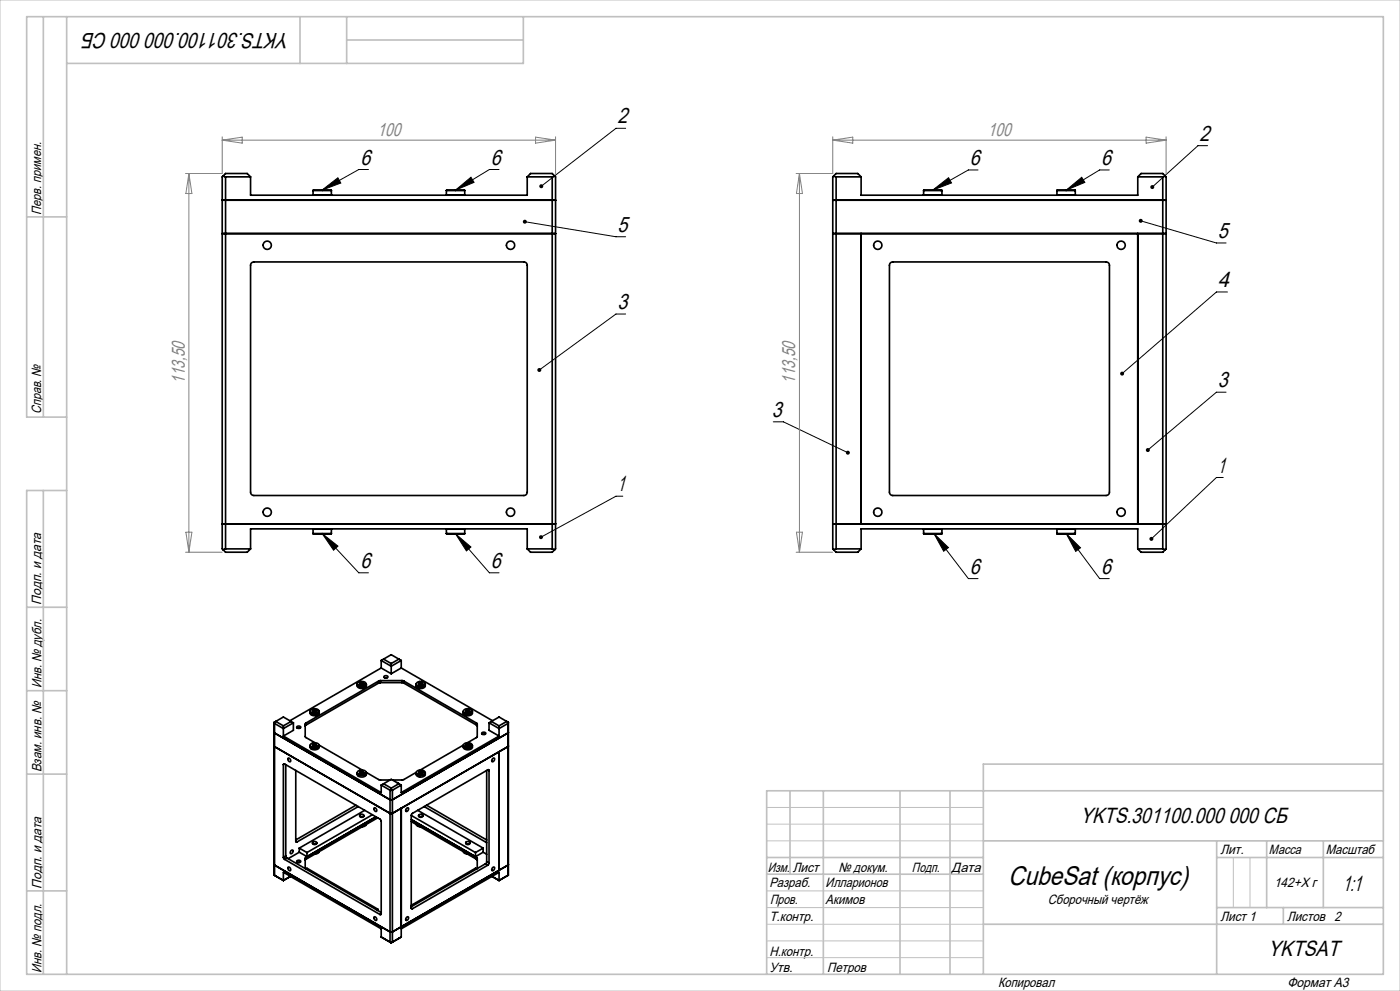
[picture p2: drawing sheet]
<svg xmlns="http://www.w3.org/2000/svg" width="420mm" height="297mm" viewBox="0 0 420 297" stroke-linecap="round" stroke-linejoin="round" font-family="sans-serif">
<g fill="none" stroke="#000" stroke-width=".3">
<path d="M187.7 38.5h-2.9l-22.4 17.3M96.6 57l4.8-3.7 .8 1.6zM110.5 50.8h-2.9l-11 6.2M136.6 57l4.7-3.9 .9 1.6zM149.7 50.8h-2.9l-10.2 6.2M279.8 57l4.8-3.7 .9 1.5zM293.4 50.9h-2.9l-10.7 6.1M319.8 57l4.7-3.9 1 1.6zM332.8 50.9h-2.9l-10.1 6.1M362.3 43.7h-2.9l-13.7 12.4M157.4 66.4l27.4 4.6h2.9M342.2 66.2l22.7 6.6h2.9"/>
<path d="M187.7 94.1h-2.9l-23 16.8M368.2 87.5h-3.3l-28.3 24.5M367.8 117.5h-2.9l-20.5 17.4M232 126.4h3l19.4 9.3M96.6 159.9l4.8 3.8-1.3 1.2zM96.6 159.9l11 11.8h2.9M186.8 148.7h-2l-22.5 12.3M280.2 159.9l10.3 13.5h2.9M280.2 159.9l4.3 4.2-1.4 1.1zM319.8 159.9l10.1 13.5h2.9M319.8 159.9l4.4 4.3-1.5 1.1zM367 143.1h-2.1l-19.5 18.4"/>
<path d="M136.7 160l10.1 11.7h2.9M136.7 160l4.6 3.9-1.4 1.2z"/>
</g>
<path d="M0 0h420v297h-420zM230 242h65M230 247h65M230 252h65M370 257v15M375 257v15M230 267h65M230 272h65M230 277h65M230 282h65M230 287h65" fill="none" stroke="#c0c0c0" stroke-width=".3"/>
<g fill="none" stroke="#c0c0c0" stroke-width=".5">
<path d="M13 5v120M20 5v287M90 5v14M104 5v14M104 12h53M157 5v14h-137M8 65h12M20 125h-12v-120h407v287h-407v-145h12M13 147v145M8 182h12M8 207h12M8 232h12"/>
<path d="M237 237v25M247 237v55M270 237v55M285 237v55M415 237h-185v55M415 229h-120v63M230 257h65M295 252h120M365 257h50M365 252v40M380 252v20M397 252v20"/>
<path d="M8 267h12M230 262h65M295 277h120M365 272h50M385 272v5"/>
</g>
<g fill="none" stroke="#808080" stroke-width=".3">
<path d="M56.7 52v113.5M56.7 52l.9 6h-1.8zM66.7 41v11h-11M66.7 42h100M66.7 42l6-.9v1.8zM160.7 41.1l6 .9-6 .9zM166.7 41v11M239.8 52l.9 6h-1.8zM239.8 52v113.5M249.8 42h100M249.8 41v11h-11M249.8 42l6-.9v1.8z"/>
<path d="M343.8 41.1l6 .9-6 .9zM349.8 41v11M55.8 159.5h1.8l-.9 6zM238.9 159.5h1.8l-.9 6zM55.7 165.5h11M238.8 165.5h11"/>
</g>
<path d="M161.9 160.6l-.1 .7 .5-.3-.5 .3a.6 .6 0 0 0 .8 .2 .6 .6 0 0 0 .2-.9 .6 .6 0 0 0-.9 0zM161.4 110.4l-.2 .4 .1 .4 .5-.3-.5 .3a.6 .6 0 0 0 .9 .2 .6 .6 0 0 0 .1-.9 .6 .6 0 0 0-.9-.1zM136.7 160l4.6 3.9-1.4 1.2zM162 55.4l-.2 .4 .1 .4 .5-.4-.5 .4a.6 .6 0 0 0 .9 .1 .6 .6 0 0 0 0-.9 .6 .6 0 0 0-.8 0zM96.6 159.9l4.8 3.8-1.3 1.2zM136.6 57l4.7-3.9 .9 1.6zM96.6 57l4.8-3.7 .8 1.6zM157 66.1l-.1 .3h.5h-.5a.6 .6 0 0 0 .7 .6 .6 .6 0 0 0 .4-.8 .6 .6 0 0 0-1-.1zM279.8 57l4.8-3.7 .9 1.5zM319.8 57l4.7-3.9 1 1.6zM319.8 159.9l4.4 4.3-1.5 1.1zM280.2 159.9l4.3 4.2-1.4 1.1zM345.2 55.7l-.1 .4 .1 .4 .5-.4-.5 .4a.6 .6 0 0 0 .9 0 .6 .6 0 0 0 0-.9 .6 .6 0 0 0-.9 .1zM336.2 111.6l-.2 .4 .2 .4 .4-.4-.4 .4a.6 .6 0 0 0 .8 0 .6 .6 0 0 0 .1-.8 .6 .6 0 0 0-.9 0zM345 161.1l-.2 .4 .2 .4 .4-.4-.4 .4a.6 .6 0 0 0 .8 0 .6 .6 0 0 0 0-.8 .6 .6 0 0 0-.8 0zM343.9 134.5l-.1 .3 .1 .5 .5-.4-.5 .4a.6 .6 0 0 0 .9 0 .6 .6 0 0 0 0-.8 .6 .6 0 0 0-.9 0zM253.9 135.2a.6 .6 0 0 0 .1 1 .6 .6 0 0 0 .9-.3l-.5-.2 .5 .2v-.4l-.2-.3zM341.8 65.7l-.2 .3 .6 .2-.6-.2a.6 .6 0 0 0 .7 .8 .6 .6 0 0 0 .5-.8 .6 .6 0 0 0-1-.3z" fill="#000"/>
<g fill="none" stroke="#000" stroke-width=".5">
<path d="M67 52.7l.7 .3M67 52.7l-.3 .3v111.5l.3 .3M67 52.7l.7-.7h6.5l1 1M67.7 53v111.5M67.7 53h7.5M75.2 53v5.5h83v-5.5M93.9 57.1h5.5M93.9 58.4l.1 .1M93.9 58.4h5.5M93.9 57.1v1.3M99.4 58.4l-.1 .1M99.4 57.1v1.3"/>
<path d="M133.9 57.1h5.5M133.9 58.4l.1 .1M133.9 58.4h5.5M133.9 57.1v1.3M139.4 58.4l-.1 .1M139.4 57.1v1.3M158.2 53h7.5M165.7 53v111.5M166.4 52.7l-.7 .3M166.4 52.7l.3 .3v111.5l-.3 .3M166.4 52.7l-.7-.7h-6.5l-1 1M250.1 52.7l.7 .3"/>
<path d="M250.1 52.7l-.3 .3v111.5l.3 .3M250.1 52.7l.7-.7h6.5l1 1M250.8 53h7.5M250.8 53v111.5M258.3 53v5.5h83v-5.5M277.1 58.4l.1 .1M277.1 57.1h5.5M277.1 58.4h5.5M277.1 57.1v1.3M282.6 58.4l-.1 .1M282.6 57.1v1.3M317.1 57.1h5.5"/>
<path d="M317.1 58.4l.1 .1M317.1 58.4h5.5M317.1 57.1v1.3M322.6 58.4l-.1 .1M322.6 57.1v1.3M341.3 53h7.5M348.8 53v111.5M349.5 52.7l-.7 .3M349.5 52.7l.3 .3v111.5l-.3 .3M349.5 52.7l-.7-.7h-6.5l-1 1M66.7 70h100M66.7 60h100"/>
<path d="M75.5 78.8l.7-.3h81a1 1 0 0 1 1 1v68a1 1 0 0 1-1 1h-81a1 1 0 0 1-1-1v-68zM249.8 70h100M249.8 60h100M258.3 70v87M267.1 78.8l.7-.3h64a1 1 0 0 1 1 1v68a1 1 0 0 1-1 1h-64a1 1 0 0 1-1-1v-68zM341.3 70v87M66.7 157h100M93.9 159.9h5.5M93.9 158.6h5.5M93.9 158.6v1.3M94 158.5l-.1 .1M99.3 158.5l.1 .1"/>
<path d="M99.4 158.6v1.3M133.9 159.9h5.5M133.9 158.6h5.5M133.9 158.6v1.3M134 158.5l-.1 .1M139.3 158.5l.1 .1M139.4 158.6v1.3M249.8 157h100M277.1 159.9h5.5M277.1 158.6h5.5M277.1 158.6v1.3M277.2 158.5l-.1 .1"/>
<path d="M282.5 158.5l.1 .1M282.6 158.6v1.3M317.1 159.9h5.5M317.1 158.6h5.5M317.1 158.6v1.3M317.2 158.5l-.1 .1M322.5 158.5l.1 .1M322.6 158.6v1.3M67.7 164.5l-.7 .3M67.7 164.5h7.5M75.2 164.5v-6h83v6M75.2 164.5l-1 1h-6.5l-.7-.7"/>
<path d="M158.2 164.5h7.5M158.2 164.5l1 1h6.5l.7-.7M165.7 164.5l.7 .3M250.8 164.5l-.7 .3M250.8 164.5h7.5M258.3 164.5v-6h83v6M258.3 164.5l-1 1h-6.5l-.7-.7M341.3 164.5h7.5M341.3 164.5l1 1h6.5l.7-.7M348.8 164.5l.7 .3M114.4 197.9v2.3M114.4 197.9l3 1.8 3-1.8"/>
<path d="M115.1 197.5l2.3-1.3 3 1.7M115.1 197.5l2.3 1.4M115.1 197.5l-.7 .4M117.4 198.9v3M119.7 197.5l-2.3 1.4M120.4 197.9v2.3M82.2 219.5l35.2 20.3 35.1-20.3M82.2 216.5l.2 .3M82.2 216.5v45.8M82.4 216.8v45.5h-.2M82.7 216.2l2.3 1.3M82.7 216.2l2.3-1.3 3 1.7"/>
<path d="M82.7 216.2l-.5 .3M85 217.5v3.1M87.3 216.2l-2.3 1.3M88 216.6l-3 1.8-2.6-1.6M88 216.6v2.3l-3 1.7M89 217.8a.64 .64 0 0 1 .7-.2 .64 .64 0 0 1 .5 .5 .64 .64 0 0 1-.7 .2 .64 .64 0 0 1-.5-.5zM89.3 218.3h.6M91.8 216.7l-.2 .3v3.9l2.9 1.7M91.8 217.3l-.2 .3M91.8 216.7v.6M93 213.2a1.59 1.59 0 0 0 2.8 0 1.44 1.44 0 0 1-1 1.4 1.44 1.44 0 0 1-1.6-.5zM93.2 212.8a1.56 1.56 0 0 1 2.5 .4 1.53 1.53 0 0 1-2.6-.1z"/>
<path d="M93.8 213.2l.4 .3M93.8 213.2v.1M93.9 212.9l-.1 .3M93.9 212.9l.1 .1M94 213.3h.1M94 213v.3M94 213l-.2 .3M94.2 213.5h.1M94.5 213.2l.3 .2M94.5 212.9l.5 .2M94.5 213.2l-.5 .1M94.5 212.9v.3"/>
<path d="M94.5 212.9l-.5 .1M94.6 212.8l.4 .3M94.6 212.8l-.7 .1M94.6 212.8l-.1 .1M94.8 213.4h.1M94.8 213.4l-.6 .1M95 213.1l-.2 .3M107.2 205a1.59 1.59 0 0 0 2.7 0 1.37 1.37 0 0 1-.7 1.3 1.37 1.37 0 0 1-1.5-.1l-.5-.4zM107.3 204.7a1.57 1.57 0 0 1 2.5 .4 1.53 1.53 0 0 1-2.6-.2zM107.9 205.1l.5 .2M108.1 204.7l-.2 .4M108.1 204.7v.1"/>
<path d="M108.1 205.2h.1M108.1 204.8v.4M108.1 204.8l-.1 .3M108.4 205.3h.1M108.7 205.1l.2 .1M108.7 205.1l-.6 .1M108.7 204.7v.4M108.7 204.7l-.6 .1M108.7 204.7l.4 .2M108.7 204.6l.4 .3M108.7 204.6l-.6 .1M108.7 204.6v.1"/>
<path d="M109 205.2h.1M109 205.2l-.6 .1M109.1 204.9l-.2 .3M109.1 204.9h.1M113.6 204.1l-21.8 12.6M113.6 204.1v.6M113.6 204.7l-21.8 12.6M114.1 204l-.5 .1M114.1 204.6l-.5 .1M114.1 204h6.5M114.1 204v.6M114.1 204.6h6.5"/>
<path d="M114.4 200.2l3 1.7M114.4 200.2l-27.4 15.8M115.2 202.7a.64 .64 0 0 1 .7-.2 .64 .64 0 0 1 .5 .5 .64 .64 0 0 1-.7 .2 .64 .64 0 0 1-.5-.5zM115.4 203.2h.7M120.4 200.2l-3 1.7M120.4 200.2l27.4 15.8M120.6 204l.5 .1M120.6 204.6l.5 .1M120.6 204v.6M121.1 204.1l21.9 12.6M121.1 204.1v.6M121.1 204.7l21.9 12.6"/>
<path d="M124.8 205a1.58 1.58 0 0 0 2.8 0 1.33 1.33 0 0 1-.7 1.3 1.33 1.33 0 0 1-1.4-.1l-.6-.4zM125.1 204.5a1.42 1.42 0 0 1 2.4 .7 1.65 1.65 0 0 1-2.6-.1zM125.6 204.9l.2 .3M125.6 204.9h.1M125.8 205.2l.6 .1M125.8 205.2h.1M126 204.6l.7 .1M126 204.6l-.4 .3M126 204.6l.1 .1M126.1 205.1l-.3 .1M126.1 205.1l.5 .1M126.1 204.7v.4"/>
<path d="M126.1 204.7l-.4 .2M126.4 205.3h.1M126.6 204.8l.2 .3M126.6 205.2h.1M126.6 204.8v.4M126.7 204.7l.1 .4M126.7 204.7l-.1 .1M126.8 205.1l-.4 .2M139 213.2a1.58 1.58 0 0 0 2.7 0 1.33 1.33 0 0 1-.6 1.3 1.33 1.33 0 0 1-1.5-.1l-.5-.4zM139.3 212.7a1.42 1.42 0 0 1 2.3 .6 1.65 1.65 0 0 1-2.6-.1zM139.7 213.1l.2 .3M139.7 213.1h.1"/>
<path d="M139.8 213.1l.1 .3M139.9 213.4l.6 .1M139.9 213.4h.1M140.2 212.8l.6 .1M140.2 212.8l-.5 .3M140.2 212.8v.1M140.2 213.2l-.3 .2M140.2 213.2l.6 .1M140.2 212.9v.3M140.2 212.9l.6 .1M140.2 212.9l-.4 .2M140.5 213.5h.1"/>
<path d="M140.8 213.3h.1M140.8 213v.3M140.8 213l.1 .3M140.8 212.9l.2 .3M140.8 212.9v.1M140.9 213.3l-.4 .2M141 213.2l-.1 .1M143 216.7l.2 .3-.1 3.9-2.8 1.7M143 217.3l.2 .3M143 216.7v.6M144.5 219.6a.64 .64 0 0 1 .7-.2 .64 .64 0 0 1 .5 .5 .64 .64 0 0 1-.7 .3 .64 .64 0 0 1-.5-.6zM146.7 216.6v2.3l3 1.7"/>
<path d="M146.7 216.6l3 1.8 2.7-1.6M147.4 216.2l2.3-1.3 2.8 1.6M147.4 216.2l2.3 1.3M147.4 216.2l-.7 .4M149.7 217.5v3.1M152 216.2l-2.3 1.3M152.4 216.8v45.5h.1M152.5 216.5l-.1 .3M152.5 216.5v45.8M82.2 223.6l35.2 20.3 35-20.1M85 229.2v27.7M85 220.6l29.4 16.9v-2.2"/>
<path d="M85.4 229l28.9 16.8 .1 28.1M85.4 229l-.4 .2M85.7 229.2v27.3M86.5 227.2a.64 .64 0 0 1 .6 .4 .64 .64 0 0 1-.1 .7l-.5-.4zM88.7 230.9v21.2M93 223.4a1.58 1.58 0 0 0 2.8 0 1.44 1.44 0 0 1-1.2 1.4 1.44 1.44 0 0 1-1.6-.8zM93.3 222.9a1.42 1.42 0 0 1 2.4 .7 1.65 1.65 0 0 1-2.6-.2zM93.8 223.3l.2 .3M94 223.6l.5 .1M94 223.6l.6 .1M94.2 223l.6 .1M94.2 223l-.4 .3"/>
<path d="M94.2 223v.1M94.2 223.1l-.4 .2M94.2 223.4l-.2 .2M94.2 223.4l.6 .1M94.2 223.1v.3M94.2 223.1l.6 .1M94.5 223.7h.1M94.8 223.5h.1M94.8 223.2v.3M94.8 223.2l.1 .3M94.8 223.1l.2 .4M94.8 223.1v.1"/>
<path d="M95 223.5l-.5 .2M95 223.5l-.4 .2M95.7 223.3l12.9 7.5M107.2 231.6a1.58 1.58 0 0 0 2.7 0 1.44 1.44 0 0 1-1.1 1.4 1.44 1.44 0 0 1-1.6-.8zM107.4 231.1a1.42 1.42 0 0 1 2.4 .6 1.65 1.65 0 0 1-2.6-.1zM107.9 231.4l.2 .4M107.9 231.4l.1 .1M108 231.5l.1 .3M108.1 231.8l.6 .1M108.1 231.8h.1M108.4 231.2l.6 .1M108.4 231.2l-.5 .2"/>
<path d="M108.4 231.2h.1M108.4 231.2l-.4 .3M108.4 231.6l-.3 .2M108.4 231.6l.5 .1M108.4 231.2v.4M108.4 231.2l.5 .1M108.7 231.9h.1M108.9 231.7h.1M108.9 231.3v.4M108.9 231.3l.2 .3M109 231.3l.1 .3M109 231.3h-.1"/>
<path d="M109.1 231.6l-.4 .3M109.1 231.6h.1M109.8 231.5l4 2.2 3.2 .1M114.4 235.3l2.6 1.5M115.1 234.9l-.7 .4M115.1 234.9l2.3 1.3M115.1 234.9l2.3-1.3 3 1.7M117 236.8v45.5l.4 .3M117.4 236.8h-.4M117.4 236.8h.3M117.4 236.2v.6M117.7 236.8v45.5l-.3 .3"/>
<path d="M119 234.5l.6 .3M119.7 234.9l-2.3 1.3M120.4 235.3l-2.7 1.5M124.8 231.6a1.59 1.59 0 0 0 2.8 0 1.35 1.35 0 0 1-.7 1.2 1.35 1.35 0 0 1-1.5 0l-.5-.5zM124.9 231.5l-4 2.2-3.2 .1M125 231.2a1.57 1.57 0 0 1 2.5 .4 1.53 1.53 0 0 1-2.6-.1zM125.6 231.6l.5 .3M125.6 231.6h.1M125.8 231.3l-.2 .3M125.8 231.3h.1M125.8 231.7h.1M125.8 231.3v.4"/>
<path d="M125.8 231.3l-.1 .3M126.1 231.9h-.1M126.4 231.2l.4 .2M126.4 231.6l-.6 .1M126.4 231.6l.2 .2M126.4 231.2v.4M126.4 231.2l-.6 .1M126.4 231.2h.1M126.6 231.8l-.6 .1M126.8 231.4l-.2 .4M139 223.4a1.59 1.59 0 0 0 2.7 0 1.37 1.37 0 0 1-.7 1.3 1.37 1.37 0 0 1-1.5-.1l-.5-.5zM139 223.3l-12.9 7.5"/>
<path d="M139.1 223a1.57 1.57 0 0 1 2.6 .4 1.53 1.53 0 0 1-2.7-.1zM139.7 223.5l.5 .2M139.7 223.5h.1M139.9 223.1l-.2 .4M139.9 223.1v.1M139.9 223.5h.1M139.9 223.2v.3M139.9 223.2l-.1 .3M140.2 223.7h.1M140.5 223.4l-.6 .1M140.5 223.4l.3 .2M140.5 223.1v.3"/>
<path d="M140.5 223.1l-.6 .1M140.5 223.1l.4 .2M140.5 223l.5 .3M140.5 223l-.6 .1M140.5 223v.1M140.8 223.6l-.6 .1M141 223.3l-.2 .3M141 223.3h-.1M144.8 220.1h.7M146 230.9v27.4M146.4 230.7l-22.7 13.1-.3 .6M146.4 230.7l.3 .2"/>
<path d="M146.7 230.9v27.8M147.8 227.4l.3-.2a.58 .58 0 0 1 .2 .7 .58 .58 0 0 1-.8 .3zM149.7 220.6l-29.3 16.9v-2.2M152.4 223.8l-2.7 1.5v35.5l2.7-1.5M152.5 223.6l-.1 .2M82.2 259.1l34.8 20.2h.7M85 256.9l.4 .6M85.4 257.5l28.6 16.6M85.7 256.5l.4 .6M85.7 256.5l-.7 .4M86.1 257.1l-.7 .4M86.1 257.1l28.3 16.4"/>
<path d="M86.5 259.9a.64 .64 0 0 1 .6 .4 .64 .64 0 0 1-.1 .7l-.5-.4zM87.3 254.9l.4-.2a.58 .58 0 0 1 .1 .8 .58 .58 0 0 1-.7 .2zM88.7 252.1l.4 .2M89 258a.64 .64 0 0 1 .7-.2 .64 .64 0 0 1 .5 .5 .64 .64 0 0 1-.7 .3 .64 .64 0 0 1-.5-.6zM89.3 258.5h.6M89.8 254.2v1.2M89.8 255.4l-3.4 1.9M89.8 254.2l2.3 1.3M89.8 255.4l2.3 1.3v-1.2M91.8 256.9l-.2 .3v3.1M91.8 257.5l-.2 .3M91.8 256.9v.6"/>
<path d="M93.8 252.5a.63 .63 0 0 0 .6 .6 .63 .63 0 0 0 .6-.6M93.8 252.4a.59 .59 0 0 1 .7-.3 .59 .59 0 0 1 .4 .6 .59 .59 0 0 1-.6 .3 .59 .59 0 0 1-.5-.6zM95.8 255.2l-.6 .6-.7 .2M106.8 241.3l-18.1 10.4M107.5 241.7l-18.4 10.6M107.9 244.4a.63 .63 0 0 0 .6 .6 .63 .63 0 0 0 .7-.6M108 244.2a.59 .59 0 0 1 .7-.2 .59 .59 0 0 1 .4 .6 .59 .59 0 0 1-.7 .2 .59 .59 0 0 1-.4-.6zM109.4 242.9l-19.6 11.3M109.9 247.1l-.5 .5-.8 .2M111.7 244.2l-19.6 11.3M112.3 242.1a.64 .64 0 0 1 .6 .4 .64 .64 0 0 1-.1 .7l-.6-.6zM112.8 244.8l-21 12.1"/>
<path d="M113.3 245.1l-21.5 12.4M120.4 242.2v35.6l-2.7 1.5M122 242.3l.3-.2a.58 .58 0 0 1 .2 .7 .58 .58 0 0 1-.8 .3zM123.4 244.4v27.7M123.4 244.4l19.2 11.1M123.4 245.6l19.6 11.3M123.4 246.2l19.6 11.3M124.8 247.1l.4 .4 .9 .3M125.3 242.9l19.6 11.3M125.6 244.4a.63 .63 0 0 0 .6 .6 .63 .63 0 0 0 .6-.6M125.7 244.2a.55 .55 0 0 1 .7-.2 .55 .55 0 0 1 .3 .6 .55 .55 0 0 1-.7 .2 .55 .55 0 0 1-.3-.6zM127.3 241.7l18.7 10.8"/>
<path d="M128 241.3l18 10.4M139 255.2l.3 .5 .9 .3M139.7 252.5a.63 .63 0 0 0 .6 .6 .63 .63 0 0 0 .7-.6M139.9 252.3a.55 .55 0 0 1 .6-.2 .55 .55 0 0 1 .3 .7 .55 .55 0 0 1-.6 .2 .55 .55 0 0 1-.3-.7zM143 256.9l.2 .3v3.1M143 257.5l.2 .3M143 256.9v.6M144.9 255.4l1.1 .6M144.9 254.2v1.2M144.9 255.4l-2.3 1.3v-1.2M144.9 254.2l-2.3 1.3M145.7 258.9l.7 .4"/>
<path d="M145.7 258.9l-22.3 12.8M146 258.3l-.3 .6M146 258.3l.7 .4M146.4 259.3l-22.7 13M146.7 258.7l-.3 .6M152.4 259.3l-34.7 20M152.5 259.1l-.1 .2M82.2 262.3l2.8 1.6M85 263.9v-2.5l29.4 17v2.4l3 1.8M87.1 262.7l-2.1 1.2M91.7 260.4l.4-.2 21.2 12.2M112.3 274.8a.64 .64 0 0 1 .6 .3 .64 .64 0 0 1-.1 .8l-.6-.6z"/>
<path d="M113.3 272.4l-.4 .3M113.3 272.4v.5M114.4 273.9l-.4 .2M122 274.9l.3-.2a.58 .58 0 0 1 .2 .8 .58 .58 0 0 1-.8 .2zM123.4 272.1l.3 .2M143 260.4l-.4-.2-19.2 11.1M147.6 262.7l2.1 1.2M147.8 260l.3-.2a.58 .58 0 0 1 .2 .8 .58 .58 0 0 1-.8 .2zM149.7 263.9v-2.5l-29.3 17v2.4M152 262.6l-2.3 1.3M152.5 262.3l-2.8 1.6M117.4 282.6h.1"/>
<path d="M120.4 280.8l-3 1.8M120.4 280.8l-.7 .4"/>
<circle cx="80.2" cy="73.5" r="1.25"/>
<circle cx="153.2" cy="73.5" r="1.25"/>
<circle cx="263.3" cy="73.5" r="1.25"/>
<circle cx="336.3" cy="73.5" r="1.25"/>
<circle cx="80.2" cy="153.5" r="1.25"/>
<circle cx="153.2" cy="153.5" r="1.25"/>
<circle cx="263.3" cy="153.5" r="1.25"/>
<circle cx="336.3" cy="153.5" r="1.25"/>
</g>
<text font-size="8" x="302.4" y="265.3">CubeSat (корпус)</text>
<g font-size="6.6">
<text x="86.9" y="10" transform="rotate(-180 86.9 10)">YKTS.301100.000 000 СБ</text>
<text x="185.2" y="36.9">2</text>
<text x="359.8" y="42.2">2</text>
<text x="108.1" y="49.3">6</text>
<text x="147.3" y="49.3">6</text>
<text x="291" y="49.4">6</text>
<text x="330.4" y="49.4">6</text>
<text x="185.2" y="69.5">5</text>
<text x="365.4" y="71.3">5</text>
<text x="365.4" y="86">4</text>
<text x="185.2" y="92.6">3</text>
<text x="365.4" y="116.1">3</text>
<text x="231.5" y="124.9">3</text>
<text x="365.4" y="141.6">1</text>
<text x="185.2" y="147.2">1</text>
<text x="108.1" y="170.2">6</text>
<text x="147.3" y="170.2">6</text>
<text x="291" y="171.9">6</text>
<text x="330.4" y="171.9">6</text>
<text x="324.2" y="246.6">YKTS.301100.000 000 СБ</text>
<text x="402.8" y="266.9">1:1</text>
<text x="380.5" y="286.5">YKTSAT</text>
</g>
<g font-size="5.6" fill="#808080">
<text x="113.2" y="40.7">100</text>
<text x="296.4" y="40.7">100</text>
<text x="55.4" y="115" transform="rotate(-90 55.4 115)">113,50</text>
<text x="238.6" y="115" transform="rotate(-90 238.6 115)">113,50</text>
</g>
<g font-size="4">
<text x="12.4" y="64.4" transform="rotate(-90 12.4 64.4)">Перв. примен.</text>
<text x="12.4" y="124.1" transform="rotate(-90 12.4 124.1)">Справ. №</text>
<text x="12.4" y="181.3" transform="rotate(-90 12.4 181.3)">Подп. и дата</text>
<text x="12.4" y="206.3" transform="rotate(-90 12.4 206.3)">Инв. № дубл.</text>
<text x="12.5" y="231.4" transform="rotate(-90 12.5 231.4)">Взам. инв. №</text>
<text x="366.1" y="256">Лит.</text>
<text x="380.7" y="256">Масса</text>
<text x="397.7" y="256">Масштаб</text>
<text x="230.3" y="261.2">Изм.</text>
<text x="237.8" y="261.2">Лист</text>
<text x="251.6" y="261.2">№ докум.</text>
<text x="273.6" y="261.2">Подп.</text>
<text x="285.5" y="261.2">Дата</text>
<text x="12.5" y="266.4" transform="rotate(-90 12.5 266.4)">Подп. и дата</text>
<text x="230.8" y="265.7">Разраб.</text>
<text x="247.7" y="265.7">Илларионов</text>
<text x="382.2" y="265.9">142+Х г</text>
<text x="231" y="271">Пров.</text>
<text x="247.7" y="271">Акимов</text>
<text x="314.3" y="271">Сборочный чертёж</text>
<text x="230.8" y="276.1">Т.контр.</text>
<text x="366.1" y="276.1">Лист 1</text>
<text x="386.1" y="276.1">Листов</text>
<text x="400.3" y="276">2</text>
<text x="230.8" y="286.4">Н.контр.</text>
<text x="12.5" y="291.5" transform="rotate(-90 12.5 291.5)">Инв. № подл.</text>
<text x="230.8" y="291.2">Утв.</text>
<text x="248.1" y="291.2">Петров</text>
<text x="299.4" y="295.7">Копировал</text>
<text x="386.2" y="295.7">Формат А3</text>
</g>
</svg>
